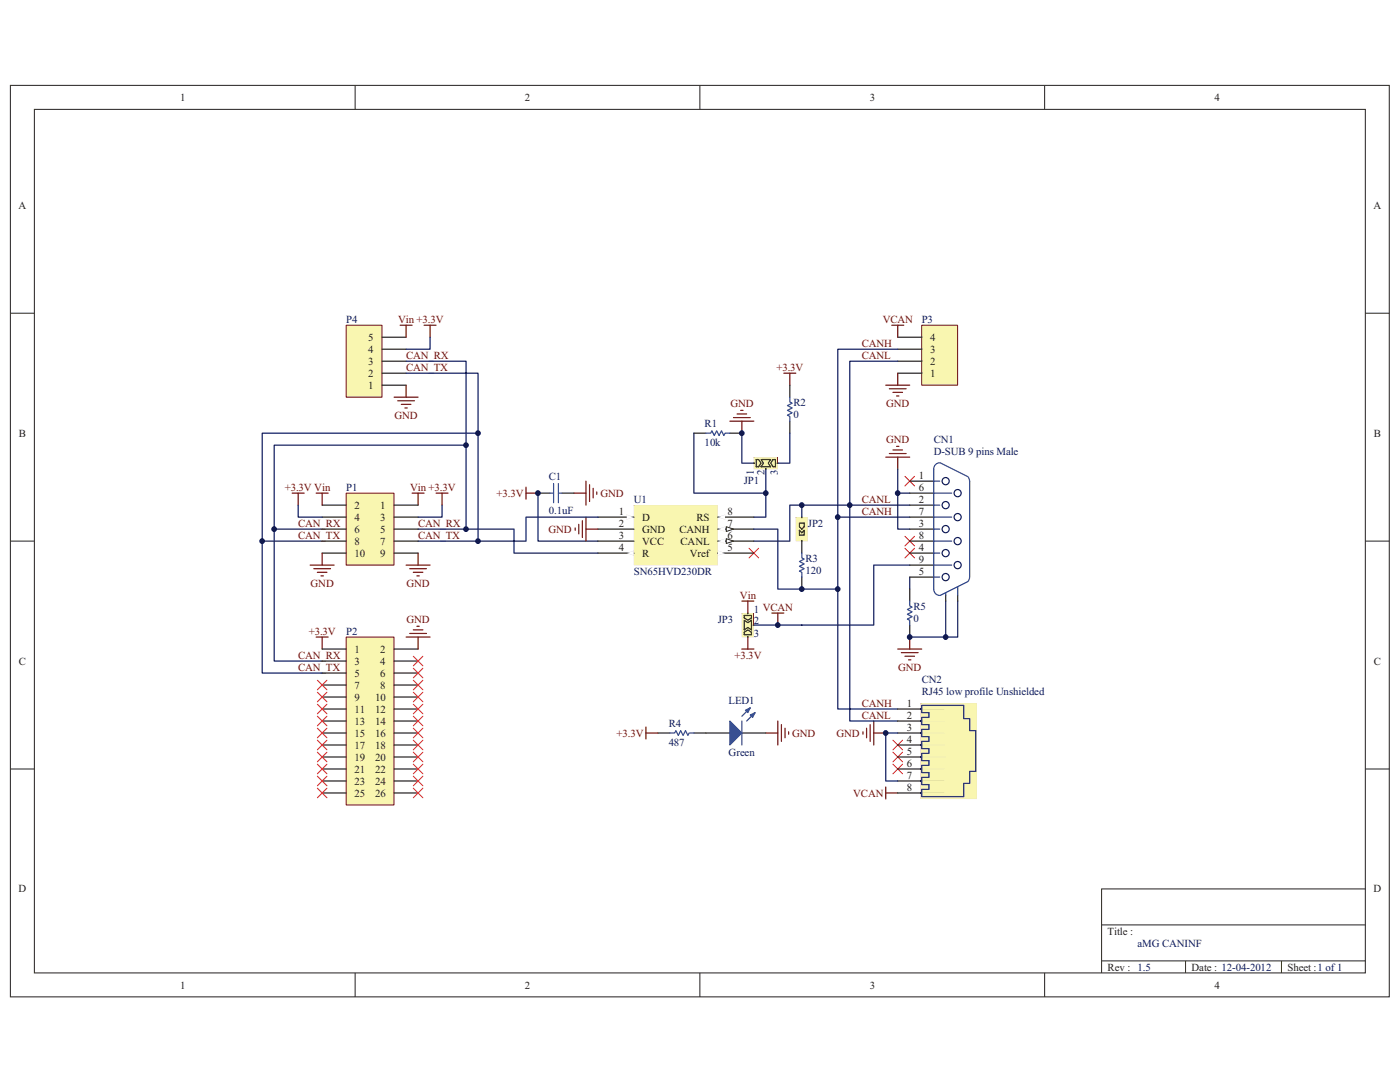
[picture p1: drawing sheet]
<svg xmlns="http://www.w3.org/2000/svg" width="279mm" height="216mm" viewBox="0 0 279 216" stroke-linecap="round" stroke-linejoin="round" font-family="sans-serif">
<path d="M2.1 17h275.2v181.9h-275.2z" fill="none" stroke="#231f20" stroke-width=".2"/>
<path d="M6.9 21.8h265.6v172.3h-265.6z" fill="#fff"/>
<g fill="none" stroke="#231f20" stroke-width=".2">
<path d="M70.9 17v4.8M139.7 17v4.8M208.5 17v4.8M6.9 21.8h265.6v172.3h-265.6zM2.1 62.5h4.8M272.5 62.5h4.8M2.1 108h4.8M272.5 108h4.8M2.1 153.4h4.8M272.5 153.4h4.8M272.5 177.4h-52.7v16.7M70.9 194.1v4.8"/>
<path d="M139.7 194.1v4.8M208.5 194.1v4.8M219.8 184.6h52.7M219.8 191.7h52.7M236.6 191.7v2.4M255.7 191.7v2.4"/>
</g>
<g fill="none" stroke="#6d0c0d" stroke-width=".24">
<path d="M87 98.4h2.4M88.2 98.4v2.4M105 97.2v2.4M105 98.4h2.4M114.5 98.4h2.4M116.9 96v4.8M117.7 96.7v3.4M118.4 97.4v2M119.1 98.2v.4M176.8 91.2h4.8M177.5 90.5h3.3M178.2 89.8h1.9"/>
<path d="M178.9 89.1h.5M179.2 91.2v2.4M81 112.8h4.8M81.8 113.5h3.3M82.5 114.2h1.9M83.2 114.9h.5M83.4 110.4v2.4M114.8 105.3v.5M115.5 104.6v1.9M116.2 103.9v3.4M116.9 103.2v4.8M116.9 105.6h2.4"/>
<path d="M179.2 129.5h4.7M179.9 130.2h3.3M180.6 130.9h1.9M181.3 131.7h.5M181.6 127.1v2.4"/>
</g>
<path d="M107.4 98.4v9.6h11.9M179.2 98.4v7.2h2.4M181.6 115.2v2.3" fill="none" stroke="#0c185c" stroke-width=".24"/>
<path d="M181.5 127h9.5v-7.1h.2v7.3h-9.6zM188.7 119.9h.2v7.2l-.2 .1-.1-.1zM157.5 100.7h24.1l.1 .1-.1 .1h-23.9v7.2h-7.3v-.2h7.1zM159.9 100.7l.2 .1v2.4l-.1 .1-.1-.1z" fill="#0c185c"/>
<path d="M149.5 109.4l1.9 1.9M151.4 109.4l-1.9 1.9" fill="none" stroke="#ee1d23" stroke-width=".2"/>
<path d="M156.4 74.5h2.4M157.6 74.5v2.4M145.7 84h4.7M146.4 83.3h3.3M147.1 82.6h1.9M147.8 81.9h.5M148.1 84v2.4" fill="none" stroke="#6d0c0d" stroke-width=".24"/>
<path d="M152.8 93.5l.2 .1-.1 9.6-2.5 .1-.1-.1 .1-.1h2.3zM138.4 86.3l.2 .1v11.9h14.2l.1 .2h-14.5z" fill="#0c185c"/>
<path d="M180.6 95l1.9 2M182.5 95l-1.9 2M180.6 107l1.9 1.9M180.6 109.4l1.9 1.9M182.5 107l-1.9 1.9M182.5 109.4l-1.9 1.9" fill="none" stroke="#ee1d23" stroke-width=".2"/>
<path d="M82.2 98.4h2.4M83.4 98.4v2.4M148.1 119.9h2.3M128.9 145.1v2.4M128.9 146.3h2.4M152.8 146.3h2.4M155.2 143.9v4.8M156 144.6v3.3M156.7 145.3v1.9M157.4 146v.5" fill="none" stroke="#6d0c0d" stroke-width=".24"/>
<path d="M88.2 100.8v2.4h-4.8" fill="none" stroke="#0c185c" stroke-width=".24"/>
<g fill="#6d0c0d">
<path d="M149.2 127l.2 .1v2.4l-.2 .1-.1-.1z"/>
<path d="M149.2 119.9h.2v2.4l-.2 .2-.1-.2zM148 129.4h2.4l.2 .1-.2 .1h-2.3z"/>
</g>
<path d="M184 64.9h7.1v12h-7.1z" fill="#f9f6b0"/>
<path d="M183.9 64.9h7.2v12h-7.2z" fill="none" stroke="#6d0c0d" stroke-width=".2"/>
<path d="M179.2 74.5h4.7M179.2 72.1h4.7M179.2 69.7h4.7M179.2 67.3h4.7M107.4 98.4h2.4M112.2 98.4h2.3" fill="none" stroke="#231f20" stroke-width=".24"/>
<g fill="none" stroke="#6d0c0d" stroke-width=".24">
<path d="M176.8 76.9h4.8M177.5 77.6h3.3M178 64.9h2.4M178.2 78.3h1.9M178.9 79h.5M179.2 64.9v2.4M179.2 74.5v2.4M154 122.3h2.4M155.2 122.3v2.4M172.2 146v.5M172.9 145.3v1.9M173.7 144.6v3.3"/>
<path d="M174.4 146.3h2.4M174.4 143.9v4.8M176.8 157v2.4M176.8 158.2h2.4"/>
</g>
<path d="M179.2 72.1h-9.6v71.8h9.6M179.2 69.7h-12v33.5h14.4M167.2 117.5v24h12" fill="none" stroke="#0c185c" stroke-width=".24"/>
<path d="M178.2 147.7l1.9 1.9M178.2 150.1l1.9 1.9M178.2 152.5l1.9 1.9M180.1 147.7l-1.9 1.9M180.1 150.1l-1.9 1.9M180.1 152.5l-1.9 1.9" fill="none" stroke="#ee1d23" stroke-width=".2"/>
<path d="M109.8 98.4h.7M110.5 96.5v3.8M111.4 96.5v3.8M111.4 98.4h.8" fill="none" stroke="#234fa2" stroke-width=".24"/>
<path d="M119.3 103.1h7.2l.1 .1-.1 .1h-7.2z" fill="#231f20"/>
<path d="M125.1 102.7l1.4 .5-1.4 .5z" fill="#fff"/>
<g fill="#231f20">
<path d="M125.1 102.7v1l1.4-.5-1.4-.5 1.4 .5-1.4 .5z"/>
<path d="M119.3 105.5h7.2l.1 .1-.1 .1h-7.2z"/>
<path d="M119.3 107.9h7.2l.1 .1-.1 .1h-7.2z"/>
<path d="M119.3 110.3l7.2-.1 .1 .2-.1 .1h-7.2z"/>
</g>
<path d="M125.1 110.4l1.4-.5v.9z" fill="#fff"/>
<g fill="#231f20">
<path d="M125.1 110.4l1.4-.5v.9l-1.4-.4 1.4 .4v-.9z"/>
<path d="M143.2 110.3l7.2-.1 .2 .2-.2 .1h-7.1z"/>
</g>
<path d="M143.3 109.9l1.4 .5-1.4 .4z" fill="#fff"/>
<g fill="#231f20">
<path d="M143.3 109.9l1.4 .5-1.4-.5v.9l1.4-.4-1.4 .4z"/>
<path d="M143.2 107.9h7.2l.2 .1-.2 .1h-7.1z"/>
</g>
<path d="M143.3 108l1.4-.5v1z" fill="#fff"/>
<path d="M143.3 108l1.4-.5-1.4 .5 1.4 .4v-.9v1z" fill="#231f20"/>
<path d="M144.9 107.5l1.5 .5-1.5 .5z" fill="#fff"/>
<path d="M144.9 107.5l1.5 .5-1.5 .5z" fill="none" stroke="#231f20" stroke-width=".2"/>
<path d="M143.2 105.5h7.2l.2 .1-.2 .1h-7.1z" fill="#231f20"/>
<path d="M143.3 105.6l1.4-.5v1z" fill="#fff"/>
<path d="M143.3 105.6l1.4-.5-1.4 .5 1.4 .5v-1v1z" fill="#231f20"/>
<path d="M144.9 105.1l1.5 .5-1.5 .5z" fill="#fff"/>
<path d="M144.9 105.1l1.5 .5-1.5 .5z" fill="none" stroke="#231f20" stroke-width=".2"/>
<path d="M143.2 103.1h7.2l.2 .1-.2 .1h-7.1z" fill="#231f20"/>
<path d="M143.3 103.2l1.4-.5v1z" fill="#fff"/>
<path d="M143.3 103.2l1.4-.5-1.4 .5 1.4 .5v-1v1z" fill="#231f20"/>
<path d="M126.5 100.8h16.7v12h-16.7l.1-2.4-.1-.2 .1-2.2zM137.7 109.6v1.5h4.1v-1.5zM128.2 109.7v1.4h1.4v-1.4zM135.9 107.2v1.5h5.7v-1.5zM128.2 107.2v1.5h4.3v-1.5zM135.7 104.8v1.5h5.9v-1.5zM128.3 104.8v1.5h4.4v-1.5zM139 102.4v1.5h2.5v-1.5zM128.2 102.5v1.4h1.5v-1.4z" fill="#f9f6b0"/>
<path d="M126.5 103.1l.1 .1-.1 .1z" fill="#1d1c07"/>
<path d="M128.2 102.5h1.5v1.4h-1.5z" fill="#f9f6b0"/>
<path d="M126.5 105.5l.1 .1-.1 .1z" fill="#1d1c07"/>
<path d="M128.3 104.8h4.4v1.5h-4.4z" fill="#f9f6b0"/>
<path d="M126.5 107.9l.1 .1-.1 .1z" fill="#1d1c07"/>
<path d="M128.2 107.2h4.3v1.5h-4.3z" fill="#f9f6b0"/>
<path d="M126.5 110.2l.1 .2-.1 .1z" fill="#1d1c07"/>
<path d="M128.2 109.7h1.4v1.4h-1.4z" fill="#f9f6b0"/>
<path d="M143.2 110.3v.2z" fill="#1d1c07"/>
<path d="M137.7 109.6h4.1v1.5h-4.1z" fill="#f9f6b0"/>
<path d="M143.2 107.9v.2z" fill="#1d1c07"/>
<path d="M135.9 107.2h5.7v1.5h-5.7z" fill="#f9f6b0"/>
<path d="M143.2 105.5v.2z" fill="#1d1c07"/>
<path d="M135.7 104.8h5.9v1.5h-5.9z" fill="#f9f6b0"/>
<path d="M143.2 103.1v.2z" fill="#1d1c07"/>
<path d="M139 102.4h2.5v1.5h-2.5z" fill="#f9f6b0"/>
<path d="M126.5 110.5v2.3h16.7l.1-2.3v2.3h-16.8zM143.2 108.1v2.1zM126.5 108.1v2.1zM143.2 105.7v2.2zM126.5 105.7v2.2zM143.2 103.3v2.2zM126.5 103.3v2.2zM126.5 100.8h16.7l.1 2.3-.1-2.3h-16.7v2.3z" fill="#6d0c0d"/>
<g fill="#010000">
<path d="M126.5 103.1v.2z"/>
<path d="M126.5 105.5v.2z"/>
<path d="M126.5 107.9v.2z"/>
<path d="M126.5 110.2v.3z"/>
<path d="M126.5 109.9v.9z"/>
<path d="M143.2 110.2l.1 .3z"/>
<path d="M143.2 107.9l.1 .2z"/>
<path d="M143.2 105.5l.1 .2z"/>
<path d="M143.2 103.1l.1 .2z"/>
</g>
<path d="M126.5 112.8h16.7v-2.3v2.3zM143.2 108.1v2.1zM143.2 105.7v2.2zM143.2 103.3v2.2zM143.2 100.8v2.3z" fill="#6d0c0d"/>
<g fill="#010000">
<path d="M143.2 110.2v.3z"/>
<path d="M143.2 107.9v.2z"/>
<path d="M143.2 105.5v.2z"/>
<path d="M143.2 103.1v.2z"/>
</g>
<path d="M150.4 105.5h4.9l.1 11.9h11.7v-14.2l.2-.1v14.5h-12.2v-11.9h-4.7z" fill="#0c185c"/>
<path d="M131.3 146.3h2.4M138.5 146.3h7.2M148.1 146.3h4.7" fill="none" stroke="#231f20" stroke-width=".24"/>
<path d="M133.7 146.3h1l.2-.5 .5 .9 .4-.9 .5 .9 .5-.9 .5 .9 .2-.4h1" fill="none" stroke="#234fa2" stroke-width=".24"/>
<path d="M145.7 143.9l2.4 2.4-2.4 2.4z" fill="#234fa2"/>
<path d="M145.7 143.9l2.4 2.4-2.4 2.4zM149.7 141.2l-1.6 1.7M150.7 142.2l-1.7 1.7" fill="none" stroke="#234fa2" stroke-width=".24"/>
<path d="M149.7 142.7l.5 .5 .5-1zM148.8 141.7l.4 .5 .5-1z" fill="#234fa2"/>
<path d="M157.6 79.3v.9l.5 .2-1 .5 1 .5-1 .5 1 .5-1 .4 .5 .3v.9M140.9 86.4h.9l.3-.4 .4 .9 .5-.9 .5 .9 .5-.9 .5 .9 .2-.5h1M148.1 143.9v4.8M148.8 141.7l.9-.5-.5 1zM149.7 142.7l1-.5-.5 1z" fill="none" stroke="#234fa2" stroke-width=".24"/>
<path d="M157.6 76.9v2.4M138.5 86.4h2.4M145.7 86.4h2.4M157.6 84v2.4" fill="none" stroke="#231f20" stroke-width=".24"/>
<path d="M159.9 107.9l.2 .1v2.4l-.1 .1-.1-.1zM159.9 115.1l.2 .1v2.3l-.1 .2-.1-.2z" fill="#231f20"/>
<path d="M160 110.4v.9l.5 .3-1 .4 1 .5-1 .5 1 .5-1 .5 .5 .2v1" fill="none" stroke="#234fa2" stroke-width=".24"/>
<path d="M159.9 124.6h14.4v-11.9h7.3v.2h-7.1l-.1 11.9h-14.4zM150.4 124.6h9.6l.1 .1-.1 .1h-9.6z" fill="#0c185c"/>
<g fill="none" stroke="#231f20" stroke-width=".24">
<path d="M181.6 96h4.7M181.6 98.4h4.7M181.6 117.5v2.4M181.6 100.8h4.7M181.6 105.6h4.7M181.6 110.4h4.7M181.6 115.2h4.7M181.6 103.2h4.7M181.6 108h4.7M181.6 112.8h4.7M188.7 118.7v1.2M191.1 118.7v1.2"/>
<path d="M181.6 124.7v2.4"/>
</g>
<path d="M187.7 92.4l-.1-.1a1.21 1.21 0 0 0-1.3 1.3M193.1 95.1l.4 .9M181.6 119.9v1l.4 .2-.9 .5 .9 .5-.9 .5 .9 .4-.9 .5 .5 .3v.9M186.3 117.5a1.21 1.21 0 0 0 1.4 1.3M193.5 115.2l-.4 .9" fill="none" stroke="#234fa2" stroke-width=".24"/>
<g fill="none" stroke="#0c185c" stroke-width=".24">
<path d="M179.2 93.6v4.8h2.4"/>
<circle cx="188.7" cy="96" r=".71"/>
<circle cx="191.1" cy="98.4" r=".71"/>
<circle cx="188.7" cy="115.1" r=".71"/>
<circle cx="188.7" cy="100.8" r=".71"/>
<circle cx="188.7" cy="110.4" r=".71"/>
<circle cx="188.7" cy="105.6" r=".71"/>
<circle cx="191.1" cy="112.8" r=".71"/>
<circle cx="191.1" cy="108" r=".71"/>
<circle cx="191.1" cy="103.2" r=".71"/>
</g>
<g fill="none" stroke="#203a93" stroke-width=".24">
<path d="M186.3 96h1.2M186.3 98.4h3.6M186.3 93.6v23.9M187.8 92.4l5.2 2.6M193.5 96v19.2M186.3 100.8h1.2M186.3 103.2h3.6M186.3 105.6h1.2M186.3 108h3.6M186.3 110.4h1.2M186.3 112.8h3.6M186.3 115.2h1.2"/>
<path d="M188.7 118.3v.4M191.1 117.1v1.6M193 116.1l-5.2 2.6"/>
</g>
<g fill="#231f20">
<path d="M179.1 141.4h4.8l.2 .1-.2 .1h-4.7z"/>
<path d="M179.1 143.8h4.8l.2 .1-.2 .1h-4.7z"/>
<path d="M179.1 146.2l4.8-.1 .2 .2-.2 .1h-4.7z"/>
<path d="M179.1 148.6l4.8-.1 .2 .2-.2 .1h-4.7z"/>
<path d="M179.1 151l4.8-.1 .2 .2-.2 .1h-4.7z"/>
<path d="M179.1 153.4l4.8-.1 .2 .1-.2 .2h-4.7z"/>
<path d="M179.1 155.8l4.8-.1 .2 .1-.2 .2h-4.7z"/>
<path d="M179.1 158.1h4.8l.2 .1-.2 .1h-4.7z"/>
</g>
<path d="M183.9 140.7l.2 .1v1.4l-.2 .1-.1-.1zM183.9 143.1l.2 .1v1.4l-.2 .1-.1-.1zM183.9 145.5h.2v1.5l-.2 .1-.1-.1zM183.9 147.9h.2v1.5l-.2 .1-.1-.1zM183.9 150.2l.2 .1v1.5l-.2 .1-.1-.1zM183.9 152.6l.2 .1v1.5l-.2 .1-.1-.1zM183.9 155l.2 .1v1.5l-.2 .1-.1-.1zM183.9 157.4l.2 .1v1.4l-.2 .2-.1-.2zM183.9 140.7l8.4-.1 .1 .2-.1 .1h-8.4zM183.9 158.9l8.4-.1 .1 .1-.1 .2h-8.4zM192.2 140.7l.2 .1v2.6l-.1 .1-.1-.1zM192.2 156.2l.2 .1v2.6l-.1 .2-.1-.2zM192.2 143.3h1.3l.1 .1-.1 .1h-1.2zM192.2 156.2h1.3l.1 .1-.1 .1h-1.2zM193.4 143.3l.2 .1v2.4l-.1 .1-.1-.1zM193.4 153.8l.2 .1v2.4l-.1 .1-.1-.1zM193.4 145.7h1.3l.1 .1-.1 .1h-1.2zM193.4 153.8h1.3l.1 .1-.1 .1h-1.2zM194.6 145.7l.2 .1v8.1l-.1 .1-.1-.1zM183.9 142.1h1.5l.1 .1-.1 .1h-1.5zM183.9 143.1l1.4-.1v-.8l.2-.1-.1 1.2h-1.5zM183.9 144.5h1.5l.1 .1-.1 .1h-1.5zM183.9 145.5l1.4-.1v-.8l.2-.1-.1 1.2h-1.5zM183.9 146.9h1.5l.1 .1-.1 .1h-1.5zM183.9 147.9l1.4-.1v-.8l.2-.1-.1 1.1-1.5 .1zM183.9 149.3h1.5l.1 .1-.1 .1h-1.5zM183.9 150.2h1.4v-.8l.2-.1-.1 1.1-1.5 .1zM183.9 151.7l1.5-.1 .1 .2-.1 .1h-1.5zM183.9 152.6h1.4v-.8l.2-.1-.1 1.1h-1.5zM183.9 154.1l1.5-.1 .1 .2-.1 .1h-1.5zM183.9 155h1.4v-.8l.2-.1-.1 1.1h-1.5zM183.9 156.5l1.5-.1 .1 .2-.1 .1h-1.5zM183.9 157.4h1.4v-.8l.2-.1-.1 1.1h-1.5z" fill="#203a93"/>
<path d="M183.9 141.5h4.6zM183.9 143.9h4.6zM183.9 146.3h4.6zM183.9 148.7h4.6zM184.2 151h4.5zM183.9 153.4h4.6zM183.9 155.8h4.6zM183.9 158.2h4.6z" fill="#231f20"/>
<path d="M183.7 140.3h11.2v19.1h-11.2v-1.1h.1l.1 .8 8.5-.1v-2.6h1.2v-2.4h1.1l.1-.1v-8.1l-.1-.1h-1.1v-2.4h-1.2v-2.6l-8.5-.1-.1 .8h-.1zM184.1 140.9h8.1v2.6h1.2v2.4h1.2v7.9h-1.2v2.4h-1.2v2.6h-8.1v-.6h4.4h-4.4v-.6h1.3l.1-.1v-1l-1.4-.1v-.6h4.4h-4.4v-.6h1.3l.1-.1v-1l-1.4-.1v-.6h4.4h-4.4v-.6h1.3l.1-.1v-1l-1.4-.1v-1.1l1.4-.1v-1l-.1-.1h-1.3v-.6h4.4h-4.4v-.6h1.3l.1-.2v-1h-1.4v-.6h4.4h-4.4v-.6h1.3l.1-.2v-1h-1.4v-.6h4.4h-4.4v-.6h1.3l.1-.1v-1.1h-1.4v-.6h4.4h-4.4zM184.2 151h4.5zM183.7 156h.1l.1 .6 1.4 .1v.7h-1.4l-.1 .7h-.1zM183.7 153.6h.1l.1 .6 1.4 .1v.7h-1.4l-.1 .7h-.1zM183.7 151.2h.1l.1 .7h1.4v.7h-1.4l-.1 .7h-.1zM183.7 148.8h.1l.1 .7h1.4v.7h-1.4l-.1 .7h-.1zM183.7 146.4h.1l.1 .7h1.4v.7l-1.4 .1-.1 .6h-.1zM183.7 144h.1l.1 .7h1.4v.7l-1.4 .1-.1 .6h-.1zM183.7 141.6h.1l.1 .7h1.4v.7l-1.4 .1-.1 .7h-.1z" fill="#f9f6b0"/>
<g fill="#1d1c07">
<path d="M183.7 141.4l.1 .2z"/>
<path d="M183.7 143.8l.1 .2z"/>
<path d="M183.7 146.1l.1 .3z"/>
<path d="M183.7 148.5l.1 .3z"/>
<path d="M183.7 150.9l.1 .3z"/>
<path d="M183.7 153.3l.1 .3z"/>
<path d="M183.7 155.7l.1 .3z"/>
<path d="M183.7 158.1l.1 .2z"/>
</g>
<path d="M183.9 140.7h8.5v2.6h1.2v2.4h1.2v8.2l-.1 .1h-1.1v2.4h-1.2v2.6h-8.5v-1.6h1.4v-.7h-1.4l-.1-.1 .1-1.6h1.4v-.7h-1.4l-.1-.1 .1-1.6h1.4v-.7h-1.4l-.1-.1 .1-1.6h1.4v-.7h-1.4l-.1-.1 .1-1.5 1.4-.1v-.7h-1.4l-.1-.1 .1-1.5 1.4-.1v-.7h-1.4l-.1-.1 .1-1.5 1.4-.1v-.7h-1.4zM184.1 140.9v.6h-.2h.2v.6h1.3l.1 .1v1l-1.4 .1v.6h-.2h.2v.6h1.3l.1 .1v1l-1.4 .1v.6h-.2h.2v.6h1.3l.1 .1v1l-1.4 .1v.6h-.2h.2v.6h1.3l.1 .1v1l-1.4 .1v1.1h1.3l.1 .2v1h-1.4v.6h-.2h.2v.6h1.3l.1 .2v1h-1.4v.6h-.2h.2v.6h1.3l.1 .2v1h-1.4v.6h-.2h.2v.6h8.1v-2.6h1.2v-2.4h1.2v-7.9h-1.2v-2.4h-1.2v-2.6z" fill="#283c6f"/>
<path d="M183.9 158.2h4.6zM183.9 155.8h4.6zM183.9 153.4h4.6zM184.2 151h4.5zM183.9 148.7h4.6zM183.9 146.3h4.6zM183.9 143.9h4.6zM183.9 141.5h4.6z" fill="#1d1c07"/>
<path d="M183.7 140.3h11.2v19.1h-11.2v-1.1v1.1h11.2v-19.1h-11.2v1.1zM183.7 156v2.1zM183.7 153.6v2.1zM183.7 151.2v2.1zM183.7 148.8v2.1zM183.7 146.4v2.1zM183.7 144v2.1zM183.7 141.6v2.2z" fill="#6d0c0d"/>
<g fill="#010000">
<path d="M183.7 141.4v.2z"/>
<path d="M183.7 143.8v.2z"/>
<path d="M183.7 146.1v.3z"/>
<path d="M183.7 148.5v.3z"/>
<path d="M183.7 150.9v.3z"/>
<path d="M183.7 153.3v.3z"/>
<path d="M183.7 155.7v.3z"/>
<path d="M183.7 158.1v.2z"/>
</g>
<path d="M194.9 140.3v19.1h-11.2h11.2z" fill="#6d0c0d"/>
<path d="M157.5 86.3l.2 .1v6.1h-2.5l-.1-.1 .1-.1h2.3zM148 86.3l.2 .1v5.9h2.2l.2 .1-.2 .1h-2.5zM83.4 107.9h21.5v-4.8h14.4l.2 .1-.2 .1h-14.2v4.7l-.1 .1h-21.6zM83.4 105.5h19.2l.1 .1v4.6h16.6l.2 .2-.2 .1h-16.7l-.1-.1v-4.7h-19.1zM176.7 146.2l2.5-.1 .1 .2-.1 .1h-2.3v9.3h2.3l.1 .1-.1 .2-2.5-.1z" fill="#0c185c"/>
<path d="M149.2 122.2h.1v.3h-.1zM150.3 124.7a.15 .15 0 0 1 .3 0 .15 .15 0 0 1-.3 0zM149.2 126.9l.2 .1-.2 .2z" fill="#231f20"/>
<path d="M148.1 122.3h1l.1 .3 .2-.3h1v2.3l-.2 .1 .2 .1v2.3h-1l-.2-.2-.1 .2h-1z" fill="#f9f6b0"/>
<path d="M149.2 126.9h.1l.1 .2h-.3zM150.2 124.6h.2v.2h-.2zM149.1 122.3h.3l-.1 .2h-.1z" fill="#1d1c07"/>
<g fill="#6d0c0d">
<path d="M150.4 124.8v2.3h-1h1z"/>
<path d="M148.1 122.3h1h-1v4.8h1h-1z"/>
<path d="M149.4 122.3h1v2.3v-2.3z"/>
</g>
<path d="M149.1 127.1h.3zM150.4 124.6v.2zM149.1 122.3h.3z" fill="#010000"/>
<g fill="#6d0c0d">
<path d="M150.4 124.8v2.3h-1h1z"/>
<path d="M148.1 127.1h1z"/>
</g>
<path d="M150.4 122.3v2.3" fill="none" stroke="#6d0c0d" stroke-width=".2"/>
<path d="M149.1 127.1h.3zM150.4 124.6v.2z" fill="#010000"/>
<path d="M148.5 126.2l.7-.5 .8 .5v.4h-1.5zM148.5 122.8h1.5v.5l-.8 .5-.7-.5zM148.5 123.8l.7 .4 .8-.4v1.9l-.8-.5-.7 .5z" fill="none" stroke="#231f20" stroke-width=".24"/>
<path d="M150.4 92.3l.3 .1-.3 .1zM152.8 93.4l.2 .1-.2 .2zM155.1 92.4a.15 .15 0 0 1 .3 0 .15 .15 0 0 1-.3 0z" fill="#231f20"/>
<path d="M150.5 91.2h4.7v1.1l-.2 .1 .2 .1v1.1h-2.2l-.2-.2-.1 .2h-2.2v-1.1l.2-.1-.2-.1z" fill="#f9f6b0"/>
<path d="M152.8 93.4h.1l.1 .2h-.3zM155 92.3h.2v.2h-.2zM150.5 92.3h.2v.2h-.2z" fill="#1d1c07"/>
<path d="M153 93.6h2.2v-1.1v1.1z" fill="#6d0c0d"/>
<path d="M150.4 92.5l.1 1.1h2.2h-2.3z" fill="#6d0c0d"/>
<path d="M150.4 91.2h4.8v1.1v-1.1h-4.7l-.1 1.1z" fill="#6d0c0d"/>
<path d="M152.7 93.6h.3zM155.2 92.3v.2zM150.4 92.3l.1 .2z" fill="#010000"/>
<path d="M153 93.6h2.2v-1.1v1.1z" fill="#6d0c0d"/>
<path d="M150.5 93.6h2.2z" fill="#6d0c0d"/>
<path d="M155.2 91.2v1.1z" fill="#6d0c0d"/>
<path d="M152.7 93.6h.3zM155.2 92.3v.2z" fill="#010000"/>
<path d="M150.9 91.7h.5l.5 .7-.5 .7h-.5zM151.9 91.7h1.9l-.5 .7 .5 .7h-1.9l.5-.7zM154.3 91.7h.5v1.4h-.5l-.5-.7z" fill="none" stroke="#231f20" stroke-width=".24"/>
<path d="M159.9 103.1h.2v.3h-.2zM159.9 107.8h.2v.3h-.2z" fill="#231f20"/>
<path d="M158.8 103.2h1.1l.1 .2 .1-.2h1.1v4.8h-1.1l-.1-.3-.1 .3h-1.1z" fill="#f9f6b0"/>
<path d="M159.9 107.8h.2v.2h-.2zM159.9 103.2h.2v.2h-.2z" fill="#1d1c07"/>
<path d="M160.1 103.2h1.1v4.8h-1.1h1.1v-4.8z" fill="#6d0c0d"/>
<path d="M158.8 103.2h1.1h-1.1v4.8h1.1h-1.1z" fill="#6d0c0d"/>
<path d="M159.9 108h.2zM159.9 103.2h.2z" fill="#010000"/>
<path d="M161.2 103.2v4.8h-1.1h1.1z" fill="#6d0c0d"/>
<path d="M158.8 108h1.1z" fill="#6d0c0d"/>
<path d="M159.9 108h.2z" fill="#010000"/>
<path d="M159.5 104.4h1v.7l-.5 .5-.5-.5zM159.5 105.8l.5 .5 .5-.5v1h-1z" fill="none" stroke="#231f20" stroke-width=".24"/>
<path d="M69.1 98.4h9.5v14.4h-9.5z" fill="#f9f6b0"/>
<path d="M69.1 98.4h9.5v14.4h-9.5z" fill="none" stroke="#6d0c0d" stroke-width=".2"/>
<path d="M64.3 100.8h4.8M64.3 103.2h4.8M64.3 105.6h4.8M64.3 108h4.8M64.3 110.4h4.8M78.7 100.8h4.7M78.7 103.2h4.7M78.7 105.6h4.7M78.7 108h4.7M78.7 110.4h4.7" fill="none" stroke="#231f20" stroke-width=".24"/>
<path d="M58.3 98.4h2.4M59.5 98.4v2.4M63.1 98.4h2.4M64.3 98.4v2.4M61.9 112.8h4.8M62.6 113.5h3.4M63.3 114.2h1.9M64.1 114.9h.4M64.3 110.4v2.4M63.1 127.1h2.4M64.3 127.1v2.4" fill="none" stroke="#6d0c0d" stroke-width=".24"/>
<path d="M52.3 108h12M54.7 105.6v26.3h9.6M59.5 100.8v2.4h4.8M64.3 105.6h-9.6v-16.8h38.3v16.8" fill="none" stroke="#0c185c" stroke-width=".24"/>
<path d="M69.1 64.9h7.1v14.4h-7.1z" fill="#f9f6b0"/>
<path d="M69.1 64.9h7.1v14.4h-7.1z" fill="none" stroke="#6d0c0d" stroke-width=".2"/>
<path d="M76.3 76.9h4.7M76.3 74.5h4.7M76.3 72.1h4.7M76.3 69.7h4.7M76.3 67.3h4.7" fill="none" stroke="#231f20" stroke-width=".24"/>
<path d="M78.7 79.3h4.7M79.4 80h3.3M79.8 64.9h2.4M81 64.9v2.4M81 76.9v2.4M84.6 64.9h2.4M85.8 64.9v2.4M80.1 80.7h1.9M80.8 81.4h.5" fill="none" stroke="#6d0c0d" stroke-width=".24"/>
<path d="M81 72.1h12v16.7M81 74.5h14.4v11.9M85.8 67.3v2.4h-4.8" fill="none" stroke="#0c185c" stroke-width=".24"/>
<path d="M69.1 127.1h9.5v33.5h-9.5z" fill="#f9f6b0"/>
<path d="M69.1 127.1h9.5v33.5h-9.5z" fill="none" stroke="#6d0c0d" stroke-width=".2"/>
<g fill="none" stroke="#231f20" stroke-width=".24">
<path d="M64.3 129.5h4.8M64.3 131.9h4.8M64.3 134.3h4.8M64.3 136.7h4.8M64.3 139.1h4.8M78.7 129.5h4.7M78.7 131.9h4.7M78.7 134.3h4.7M78.7 136.7h4.7M78.7 139.1h4.7M64.3 141.5h4.8M64.3 143.9h4.8"/>
<path d="M64.3 146.3h4.8M64.3 148.7h4.8M64.3 151.1h4.8M64.3 153.4h4.8M64.3 155.8h4.8M64.3 158.2h4.8M78.7 141.5h4.7M78.7 143.9h4.7M78.7 146.3h4.7M78.7 148.7h4.7M78.7 151.1h4.7M78.7 153.4h4.7"/>
<path d="M78.7 155.8h4.7M78.7 158.2h4.7"/>
</g>
<path d="M95.4 108v-21.6h-43.1v47.9h12" fill="none" stroke="#0c185c" stroke-width=".24"/>
<path d="M81 127.1h4.8M81.8 126.4h3.3M82.5 125.7h1.9M83.2 125h.5M83.4 127.1v2.4" fill="none" stroke="#6d0c0d" stroke-width=".24"/>
<g fill="none" stroke="#ee1d23" stroke-width=".2">
<path d="M63.3 135.7l2 1.9M63.3 138.1l2 1.9M65.3 135.7l-2 1.9M65.3 138.1l-2 1.9M82.5 138.1l1.9 1.9M82.5 135.7l1.9 1.9M82.5 133.3l1.9 2M82.5 130.9l1.9 2M84.4 133.3l-1.9 2M84.4 130.9l-1.9 2M84.4 135.7l-1.9 1.9M84.4 138.1l-1.9 1.9"/>
<path d="M63.3 140.5l2 1.9M63.3 142.9l2 1.9M63.3 145.3l2 1.9M63.3 147.7l2 1.9M63.3 152.5l2 1.9M63.3 150.1l2 1.9M63.3 154.9l2 1.9M63.3 157.3l2 1.9M65.3 140.5l-2 1.9M65.3 142.9l-2 1.9M65.3 145.3l-2 1.9M65.3 147.7l-2 1.9"/>
<path d="M65.3 152.5l-2 1.9M65.3 150.1l-2 1.9M65.3 154.9l-2 1.9M65.3 157.3l-2 1.9M82.5 157.3l1.9 1.9M82.5 154.9l1.9 1.9M82.5 152.5l1.9 1.9M82.5 150.1l1.9 1.9M82.5 147.7l1.9 1.9M82.5 142.9l1.9 1.9M82.5 140.5l1.9 1.9M82.5 145.3l1.9 1.9"/>
<path d="M84.4 157.3l-1.9 1.9M84.4 154.9l-1.9 1.9M84.4 152.5l-1.9 1.9M84.4 150.1l-1.9 1.9M84.4 147.7l-1.9 1.9M84.4 142.9l-1.9 1.9M84.4 140.5l-1.9 1.9M84.4 145.3l-1.9 1.9"/>
</g>
<circle cx="52.3" cy="108" r=".47" fill="#0c185c"/>
<circle cx="52.3" cy="108" r=".47" fill="none" stroke="#0c185c" stroke-width=".2"/>
<circle cx="54.7" cy="105.6" r=".47" fill="#0c185c"/>
<circle cx="54.7" cy="105.6" r=".47" fill="none" stroke="#0c185c" stroke-width=".2"/>
<circle cx="93" cy="105.6" r=".47" fill="#0c185c"/>
<circle cx="93" cy="105.6" r=".47" fill="none" stroke="#0c185c" stroke-width=".2"/>
<circle cx="93" cy="88.8" r=".47" fill="#0c185c"/>
<circle cx="93" cy="88.8" r=".47" fill="none" stroke="#0c185c" stroke-width=".2"/>
<circle cx="95.4" cy="108" r=".47" fill="#0c185c"/>
<circle cx="95.4" cy="108" r=".47" fill="none" stroke="#0c185c" stroke-width=".2"/>
<circle cx="95.4" cy="86.4" r=".47" fill="#0c185c"/>
<circle cx="95.4" cy="86.4" r=".47" fill="none" stroke="#0c185c" stroke-width=".2"/>
<circle cx="107.4" cy="98.4" r=".47" fill="#0c185c"/>
<circle cx="107.4" cy="98.4" r=".47" fill="none" stroke="#0c185c" stroke-width=".2"/>
<circle cx="148" cy="86.4" r=".47" fill="#0c185c"/>
<circle cx="148" cy="86.4" r=".47" fill="none" stroke="#0c185c" stroke-width=".2"/>
<circle cx="152.8" cy="98.4" r=".47" fill="#0c185c"/>
<circle cx="152.8" cy="98.4" r=".47" fill="none" stroke="#0c185c" stroke-width=".2"/>
<circle cx="155.2" cy="124.7" r=".47" fill="#0c185c"/>
<circle cx="155.2" cy="124.7" r=".47" fill="none" stroke="#0c185c" stroke-width=".2"/>
<circle cx="160" cy="117.5" r=".47" fill="#0c185c"/>
<circle cx="160" cy="117.5" r=".47" fill="none" stroke="#0c185c" stroke-width=".2"/>
<circle cx="160" cy="100.8" r=".47" fill="#0c185c"/>
<circle cx="160" cy="100.8" r=".47" fill="none" stroke="#0c185c" stroke-width=".2"/>
<circle cx="167.2" cy="117.5" r=".47" fill="#0c185c"/>
<circle cx="167.2" cy="117.5" r=".47" fill="none" stroke="#0c185c" stroke-width=".2"/>
<circle cx="167.2" cy="103.2" r=".47" fill="#0c185c"/>
<circle cx="167.2" cy="103.2" r=".47" fill="none" stroke="#0c185c" stroke-width=".2"/>
<circle cx="169.6" cy="100.8" r=".47" fill="#0c185c"/>
<circle cx="169.6" cy="100.8" r=".47" fill="none" stroke="#0c185c" stroke-width=".2"/>
<circle cx="176.8" cy="146.3" r=".47" fill="#0c185c"/>
<circle cx="176.8" cy="146.3" r=".47" fill="none" stroke="#0c185c" stroke-width=".2"/>
<circle cx="179.1" cy="98.4" r=".47" fill="#0c185c"/>
<circle cx="179.1" cy="98.4" r=".47" fill="none" stroke="#0c185c" stroke-width=".2"/>
<circle cx="181.5" cy="127.1" r=".47" fill="#0c185c"/>
<circle cx="181.5" cy="127.1" r=".47" fill="none" stroke="#0c185c" stroke-width=".2"/>
<circle cx="188.7" cy="127.1" r=".47" fill="#0c185c"/>
<circle cx="188.7" cy="127.1" r=".47" fill="none" stroke="#0c185c" stroke-width=".2"/>
<g font-size="2.2" fill="#231f20">
<text x="36" y="20.2">1</text>
<text x="104.8" y="20.2">2</text>
<text x="173.6" y="20.2">3</text>
<text x="242.4" y="20.2">4</text>
<text x="3.7" y="41.7">A</text>
<text x="274.1" y="41.7">A</text>
<text x="73.5" y="70.4">4</text>
<text x="73.5" y="68">5</text>
<text x="185.6" y="70.4">3</text>
<text x="185.6" y="68">4</text>
<text x="73.5" y="77.6">1</text>
<text x="73.5" y="75.2">2</text>
<text x="73.5" y="72.8">3</text>
<text x="185.6" y="75.2">1</text>
<text x="185.6" y="72.8">2</text>
<text x="3.8" y="87.1">B</text>
<text x="274.2" y="87.1">B</text>
<text x="183.4" y="95.5">1</text>
<text x="70.8" y="101.5">2</text>
<text x="75.9" y="101.5">1</text>
<text x="183.4" y="100.3">2</text>
<text x="183.4" y="97.9">6</text>
<text x="70.8" y="103.9">4</text>
<text x="70.8" y="106.3">6</text>
<text x="75.9" y="103.9">3</text>
<text x="75.9" y="106.3">5</text>
<text x="123.5" y="102.7">1</text>
<text x="123.5" y="105.1">2</text>
<text x="123.5" y="107.5">3</text>
<text x="128.2" y="103.9">D</text>
<text x="128.2" y="106.3">GND</text>
<text x="135.6" y="106.3">CANH</text>
<text x="139" y="103.9">RS</text>
<text x="145.2" y="107.5">6</text>
<text x="145.2" y="105.1">7</text>
<text x="145.2" y="102.7">8</text>
<text x="183.4" y="105.1">3</text>
<text x="183.4" y="102.7">7</text>
<text x="183.4" y="107.5">8</text>
<text x="70.8" y="108.7">8</text>
<text x="70.8" y="111.1">10</text>
<text x="75.9" y="108.7">7</text>
<text x="75.9" y="111.1">9</text>
<text x="123.5" y="109.9">4</text>
<text x="128.2" y="108.7">VCC</text>
<text x="128.2" y="111.1">R</text>
<text x="135.8" y="108.7">CANL</text>
<text x="137.7" y="111.1">Vref</text>
<text x="145.2" y="109.9">5</text>
<text x="183.4" y="109.9">4</text>
<text x="183.4" y="112.3">9</text>
<text x="183.4" y="114.7">5</text>
<text x="70.8" y="130.2">1</text>
<text x="75.9" y="130.2">2</text>
<text x="3.8" y="132.6">C</text>
<text x="70.8" y="132.6">3</text>
<text x="70.8" y="135">5</text>
<text x="70.8" y="137.4">7</text>
<text x="75.9" y="132.6">4</text>
<text x="75.9" y="135">6</text>
<text x="75.9" y="137.4">8</text>
<text x="274.2" y="132.6">C</text>
<text x="70.8" y="139.8">9</text>
<text x="70.8" y="142.2">11</text>
<text x="74.9" y="139.8">10</text>
<text x="74.9" y="142.2">12</text>
<text x="181" y="141">1</text>
<text x="181" y="143.4">2</text>
<text x="70.8" y="144.6">13</text>
<text x="70.8" y="147">15</text>
<text x="70.8" y="149.4">17</text>
<text x="74.9" y="144.6">14</text>
<text x="74.9" y="147">16</text>
<text x="74.9" y="149.4">18</text>
<text x="181" y="145.8">3</text>
<text x="181" y="148.2">4</text>
<text x="70.8" y="151.8">19</text>
<text x="70.8" y="154.2">21</text>
<text x="74.9" y="151.8">20</text>
<text x="74.9" y="154.2">22</text>
<text x="181" y="150.6">5</text>
<text x="181" y="153">6</text>
<text x="181" y="155.4">7</text>
<text x="70.8" y="156.6">23</text>
<text x="70.8" y="159">25</text>
<text x="74.9" y="156.6">24</text>
<text x="74.9" y="159">26</text>
<text x="181" y="157.8">8</text>
<text x="3.7" y="178.1">D</text>
<text x="274.1" y="178.1">D</text>
<text x="221" y="186.5">Title :</text>
<text x="36" y="197.3">1</text>
<text x="104.8" y="197.3">2</text>
<text x="173.6" y="197.3">3</text>
<text x="221" y="193.7">Rev : 1.5</text>
<text x="237.8" y="193.7">Date : 12-04-2012</text>
<text x="242.4" y="197.3">4</text>
<text x="256.9" y="193.7">Sheet :1 of 1</text>
</g>
<g font-size="2.2" fill="#0c185c">
<text x="69.1" y="64.4">P4</text>
<text x="184" y="64.4">P3</text>
<text x="158.3" y="80.9">R2</text>
<text x="158.3" y="83.3">0</text>
<text x="140.6" y="85.2">R1</text>
<text x="140.6" y="89.1">10k</text>
<text x="186.3" y="88.4">CN1</text>
<text x="109.5" y="95.8">C1</text>
<text x="150.4" y="94.7" transform="rotate(-90 150.4 94.7)">1</text>
<text x="152.6" y="94.7" transform="rotate(-90 152.6 94.7)">2</text>
<text x="155.2" y="94.7" transform="rotate(-90 155.2 94.7)">3</text>
<text x="186.3" y="90.8">D-SUB 9 pins Male</text>
<text x="69.1" y="97.9">P1</text>
<text x="126.5" y="100.3">U1</text>
<text x="148.5" y="96.6">JP1</text>
<text x="109.5" y="102.5">0.1uF</text>
<text x="161.2" y="105.1">JP2</text>
<text x="160.7" y="112.1">R3</text>
<text x="126.5" y="114.7">SN65HVD230DR</text>
<text x="160.7" y="114.4">120</text>
<text x="143.3" y="124.3">JP3</text>
<text x="150.4" y="122.3">1 VCAN</text>
<text x="150.4" y="124.5">2</text>
<text x="182.3" y="121.6">R5</text>
<text x="182.3" y="124">0</text>
<text x="69.1" y="126.7">P2</text>
<text x="150.4" y="127.1">3</text>
<text x="183.9" y="136.2">CN2</text>
<text x="145.4" y="140.5">LED1</text>
<text x="183.9" y="138.6">RJ45 low profile Unshielded</text>
<text x="133.5" y="145.1">R4</text>
<text x="133.5" y="148.9">487</text>
<text x="145.4" y="150.8">Green</text>
<text x="227" y="188.9">aMG CANINF</text>
</g>
<g font-size="2.2" fill="#6d0c0d">
<text x="79.5" y="64.4">Vin +3.3V</text>
<text x="176.2" y="64.4">VCAN</text>
<text x="81" y="71.6">CAN_RX</text>
<text x="172" y="69.2">CANH</text>
<text x="172" y="71.6">CANL</text>
<text x="81" y="74">CAN_TX</text>
<text x="154.9" y="74">+3.3V</text>
<text x="78.7" y="83.6">GND</text>
<text x="145.8" y="81.2">GND</text>
<text x="176.9" y="81.2">GND</text>
<text x="176.9" y="88.4">GND</text>
<text x="56.8" y="97.9">+3.3V Vin</text>
<text x="81.9" y="97.9">Vin +3.3V</text>
<text x="99.1" y="99.1">+3.3V</text>
<text x="119.8" y="99.1">GND</text>
<text x="172" y="100.3">CANL</text>
<text x="59.5" y="105.1">CAN_RX</text>
<text x="59.5" y="107.5">CAN_TX</text>
<text x="83.4" y="107.5">CAN_TX</text>
<text x="83.4" y="105.1">CAN_RX</text>
<text x="109.5" y="106.3">GND</text>
<text x="172" y="102.7">CANH</text>
<text x="62" y="117.1">GND</text>
<text x="81.1" y="117.1">GND</text>
<text x="147.7" y="119.5">Vin</text>
<text x="81.1" y="124.3">GND</text>
<text x="59.5" y="131.4">CAN_RX</text>
<text x="61.6" y="126.7">+3.3V</text>
<text x="146.6" y="131.4">+3.3V</text>
<text x="59.5" y="133.8">CAN_TX</text>
<text x="179.3" y="133.8">GND</text>
<text x="172" y="141">CANH</text>
<text x="172" y="143.4">CANL</text>
<text x="123" y="147">+3.3V</text>
<text x="158.1" y="147">GND</text>
<text x="166.9" y="147">GND</text>
<text x="170.3" y="159">VCAN</text>
</g>
</svg>
